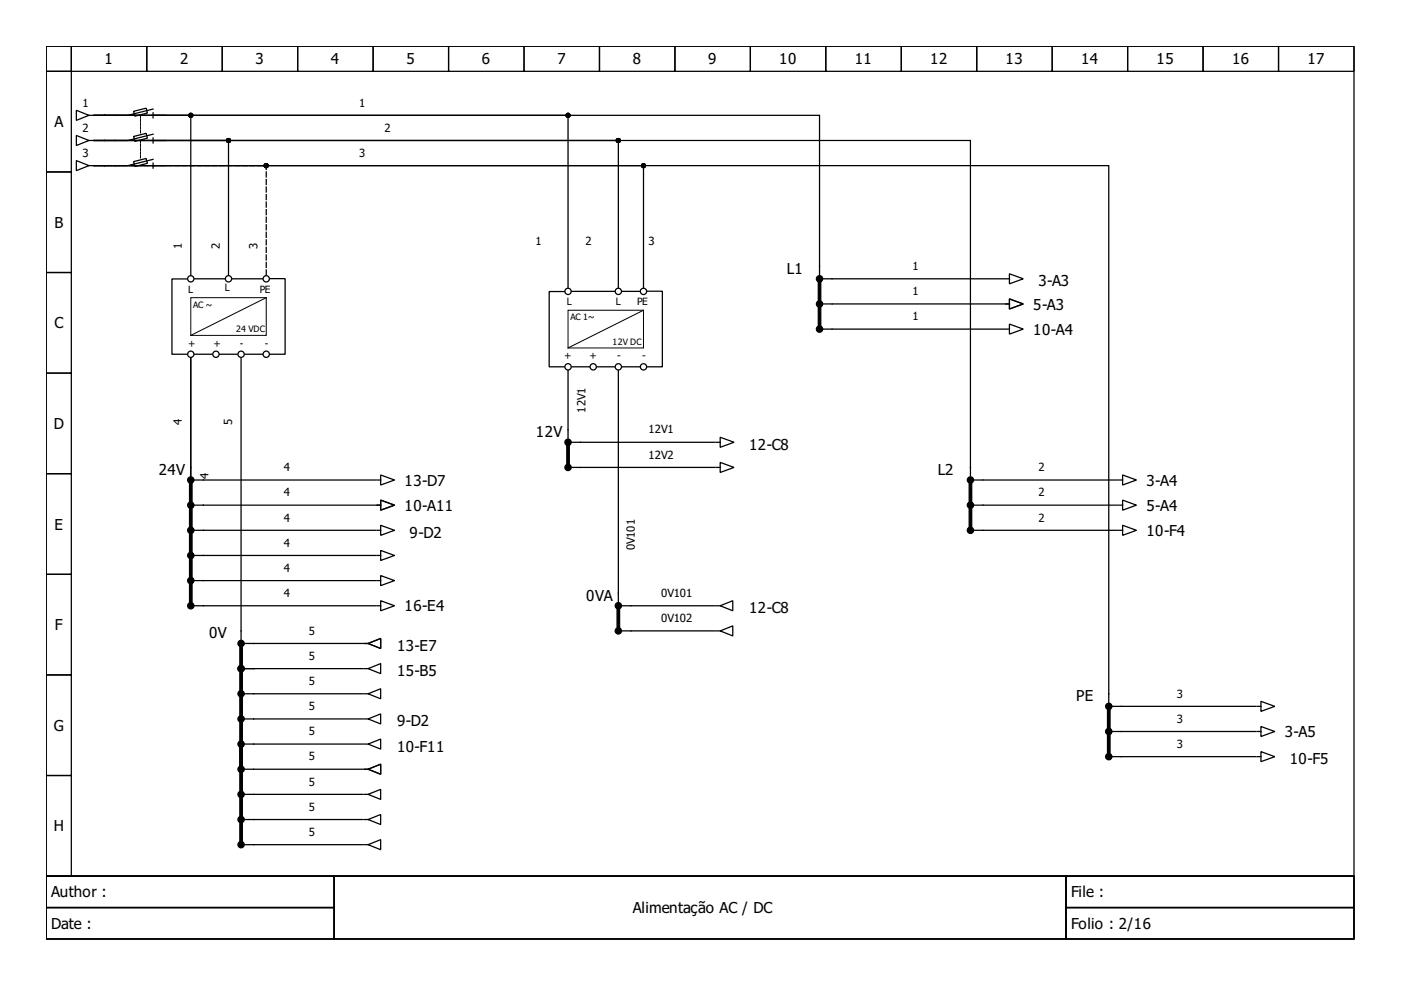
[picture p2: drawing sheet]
<svg xmlns="http://www.w3.org/2000/svg" width="297mm" height="210mm" viewBox="0 0 297 210" stroke-linecap="round" stroke-linejoin="round" font-family="sans-serif">
<g fill="none" stroke="#000" stroke-width=".27">
<path d="M9.8 9.8h277.3v176h-277.3zM9.8 9.8h5.3v5.3h-5.3zM9.8 15.1h5.3v21.4h-5.3zM15.1 9.8h16v5.3h-16zM31.1 9.8h16v5.3h-16zM47.1 9.8h16v5.3h-16zM63.1 9.8h16v5.3h-16zM79.1 9.8h16v5.3h-16zM95.1 9.8h16v5.3h-16zM111.1 9.8h16v5.3h-16zM127.1 9.8h16v5.3h-16zM143.1 9.8h16v5.3h-16z"/>
<path d="M159.1 9.8h16v5.3h-16zM175.1 9.8h16v5.3h-16zM191.1 9.8h16v5.3h-16zM207.1 9.8h16v5.3h-16zM223.1 9.8h16v5.3h-16zM239.1 9.8h16v5.3h-16zM255.1 9.8h16v5.3h-16zM271.1 9.8h16v5.3h-16zM9.8 36.5h5.3v21.3h-5.3zM16.2 23.4l2.7 1.1-2.7 1zM16.2 34.1l2.7 1-2.7 1.1zM16.2 28.7l2.7 1.1-2.7 1.1z"/>
<path d="M18.9 24.5h.8M18.9 35.1h.8M18.9 29.8h.8M19.9 29.8h111.2v31.2M19.9 29.8h185.9v71.2M19.9 35.1h215.2v113.9M19.9 24.5h100.5v36.5M19.9 35.1h116.5v25.9M19.9 24.5h153.9v33.8M19.9 29.8h28.5v28.5M19.9 24.5h20.6v33.8M28.3 34.3l2.7-.7 .2 1-2.6 .7z"/>
<path d="M28.3 28.9l2.7-.6 .2 1-2.6 .7zM28.3 23.6l2.7-.7 .2 1.1-2.6 .6zM32.5 23.1l-5.4 1.4h-7.2M32.5 33.8l-5.4 1.3h-7.2M32.5 28.5l-5.4 1.3h-7.2M32.5 24.5h2.6M32.5 35.1h2.6M32.5 23.9v1.1M32.5 29.3v1M32.5 34.6v1.1M32.5 29.8h2.6M9.8 57.8h5.3v21.3h-5.3z"/>
<path d="M39.7 59.1h-3.2v16h3.2M41.3 59.1h6.3M49.2 59.1h6.4M57.2 59.1h3.2v16h-3.2M174.6 59.1h38.4M213.2 59.1h.8M214 58l3 1.1-3 1.1zM9.8 79.1h5.3v21.3h-5.3zM41.3 75.1h3.7M46.6 75.1h3.7M51.1 75.9v59.7M51.9 75.1h3.7"/>
<path d="M119.6 61.8h-3.2v16h3.2M120.4 78.6v14.4M121.2 61.8h9.1M121.2 77.8h3.8M126.6 77.8h3.7M131.1 78.6v49M131.9 77.8h3.7M131.9 61.8h3.7M137.2 61.7h3.2v16.1h-3.2M174.6 64.4h38.4M174.6 69.8h38.4M213.2 69.8h.8"/>
<path d="M213.2 64.4h.8M214 68.7l3 1.1-3 1zM214 63.4l3 1-3 1.1zM121.2 93.8h30.4M121.2 99.1h30.4M151.9 93.8h.8M151.9 99.1h.8M152.7 92.7l2.9 1.1-2.9 1zM152.7 98l2.9 1.1-2.9 1.1zM9.8 100.4h5.3v21.4h-5.3zM40.5 101v-25.1v51.7M41.3 117.8h38.3"/>
<path d="M41.3 101.8h38.3M41.3 107.1h38.3M41.3 112.4h38.3M79.9 107.1h.8M79.9 112.4h.8M79.9 101.8h.8M79.9 117.8h.8M80.7 106l2.9 1.1-2.9 1.1zM80.7 111.4l2.9 1-2.9 1.1zM80.7 116.7l2.9 1.1-2.9 1zM80.7 100.7l2.9 1.1-2.9 1zM206.6 112.4h30.3"/>
<path d="M206.6 101.8h30.3M206.6 107.1h30.3M237.2 107.1h.8M237.2 112.4h.8M237.2 101.8h.8M238 106l2.9 1.1-2.9 1.1zM238 111.4l2.9 1-2.9 1.1zM238 100.7l2.9 1.1-2.9 1zM9.8 121.8h5.3v21.3h-5.3zM40.5 120.4v1.9M41.3 123.1h38.3M41.3 128.4h38.3"/>
<path d="M51.9 136.4h25.1M77.2 136.4h.8M78 136.4l2.7-1v2.1zM79.9 128.4h.8M79.9 123.1h.8M80.7 127.4l2.9 1-2.9 1.1zM80.7 122l2.9 1.1-2.9 1.1zM131.9 133.8h19.7M151.6 128.4h-19.7M151.9 133.8h.8M151.9 128.4h.8M152.7 128.4l2.7-1v2.1z"/>
<path d="M152.7 133.8l2.7-1.1v2.1zM9.8 143.1h5.3v21.3h-5.3zM51.9 157.8h25.1M51.9 152.4h25.1M51.9 141.8h25.1M51.9 147.1h25.1M77.2 157.8h.8M77.2 141.8h.8M77.2 147.1h.8M77.2 152.4h.8M78 157.8l2.7-1.1v2.1zM78 141.8l2.7-1.1v2.1z"/>
<path d="M78 147.1l2.7-1.1v2.2zM78 152.4l2.7-1v2.1zM235.9 149.8h30.4M235.9 155.1h30.4M266.5 155.1h.8M266.5 149.8h.8M267.3 148.7l3 1.1-3 1zM267.3 154l3 1.1-3 1.1zM267.3 159.4l3 1-3 1.1zM9.8 164.4h5.3v21.4h-5.3zM51.9 168.4h25.1M51.9 163.1h25.1"/>
<path d="M51.9 173.8h25.1M77 179.1h-25.1M77.2 179.1h.8M77.2 163.1h.8M77.2 168.4h.8M77.2 173.8h.8M78 179.1l2.7-1.1v2.2zM78 163.1l2.7-1.1v2.2zM78 168.4l2.7-1v2.1zM78 173.8l2.7-1.1v2.1zM235.9 160.4h30.4M266.5 160.4h.8"/>
<path d="M9.8 185.8h277.3v13.3h-277.3zM9.8 185.8h61v6.6h-61zM9.8 192.4h61v6.7h-61zM70.8 185.8h155.2v13.3h-155.2zM226 185.8h61.1v6.6h-61.1zM226 192.4h61.1v6.7h-61.1z"/>
<circle cx="40.5" cy="59.1" r=".67"/>
<circle cx="48.4" cy="59.1" r=".67"/>
<circle cx="56.4" cy="59.1" r=".67"/>
<circle cx="173.8" cy="59.1" r=".67"/>
<circle cx="40.5" cy="75.1" r=".67"/>
<circle cx="45.8" cy="75.1" r=".67"/>
<circle cx="51.1" cy="75.1" r=".67"/>
<circle cx="56.4" cy="75.1" r=".67"/>
<circle cx="120.4" cy="77.8" r=".67"/>
<circle cx="120.4" cy="61.8" r=".67"/>
<circle cx="125.8" cy="77.8" r=".67"/>
<circle cx="131.1" cy="77.8" r=".67"/>
<circle cx="131.1" cy="61.8" r=".67"/>
<circle cx="136.4" cy="61.8" r=".67"/>
<circle cx="136.4" cy="77.8" r=".67"/>
<circle cx="173.8" cy="69.8" r=".67"/>
<circle cx="173.8" cy="64.4" r=".67"/>
<circle cx="120.4" cy="99.1" r=".67"/>
<circle cx="120.4" cy="93.8" r=".67"/>
<circle cx="40.5" cy="112.4" r=".67"/>
<circle cx="40.5" cy="101.8" r=".67"/>
<circle cx="40.5" cy="107.1" r=".67"/>
<circle cx="40.5" cy="117.8" r=".67"/>
<circle cx="205.8" cy="112.4" r=".67"/>
<circle cx="205.8" cy="101.8" r=".67"/>
<circle cx="205.8" cy="107.1" r=".67"/>
<circle cx="40.5" cy="128.4" r=".67"/>
<circle cx="40.5" cy="123.1" r=".67"/>
<circle cx="51.1" cy="136.4" r=".67"/>
<circle cx="131.1" cy="128.4" r=".67"/>
<circle cx="131.1" cy="133.8" r=".67"/>
<circle cx="51.1" cy="152.4" r=".67"/>
<circle cx="51.1" cy="157.8" r=".67"/>
<circle cx="51.1" cy="141.8" r=".67"/>
<circle cx="51.1" cy="147.1" r=".67"/>
<circle cx="235.1" cy="149.8" r=".67"/>
<circle cx="235.1" cy="155.1" r=".67"/>
<circle cx="51.1" cy="179.1" r=".67"/>
<circle cx="51.1" cy="173.8" r=".67"/>
<circle cx="51.1" cy="168.4" r=".67"/>
<circle cx="51.1" cy="163.1" r=".67"/>
<circle cx="235.1" cy="160.4" r=".67"/>
</g>
<g fill="#000" stroke="#000" stroke-width=".27">
<path d="M173.5 59.1h.5v5.3h-.5z" fill-rule="evenodd"/>
<path d="M173.5 64.4h.5v5.4h-.5z" fill-rule="evenodd"/>
<path d="M120.2 93.8h.5v5.3h-.5z" fill-rule="evenodd"/>
<path d="M40.2 112.4h.5v5.4h-.5z" fill-rule="evenodd"/>
<path d="M40.2 117.8h.5v5.3h-.5z" fill-rule="evenodd"/>
<path d="M40.2 107.1h.5v5.3h-.5z" fill-rule="evenodd"/>
<path d="M40.2 101.8h.5v5.3h-.5z" fill-rule="evenodd"/>
<path d="M205.5 101.8h.5v5.3h-.5z" fill-rule="evenodd"/>
<path d="M205.5 107.1h.5v5.3h-.5z" fill-rule="evenodd"/>
<path d="M40.2 123.1h.5v5.3h-.5z" fill-rule="evenodd"/>
<path d="M50.8 136.4h.6v5.4h-.6z" fill-rule="evenodd"/>
<path d="M130.8 128.4h.6v5.4h-.6z" fill-rule="evenodd"/>
<path d="M50.8 141.8h.6v5.3h-.6z" fill-rule="evenodd"/>
<path d="M50.8 147.1h.6v5.3h-.6z" fill-rule="evenodd"/>
<path d="M50.8 157.8h.6v5.3h-.6z" fill-rule="evenodd"/>
<path d="M50.8 152.4h.6v5.4h-.6z" fill-rule="evenodd"/>
<path d="M50.8 157.8h.6v5.3h-.6z" fill-rule="evenodd"/>
<path d="M234.8 155.1h.5v5.3h-.5z" fill-rule="evenodd"/>
<path d="M234.8 149.8h.5v5.3h-.5z" fill-rule="evenodd"/>
<path d="M50.8 168.4h.6v5.4h-.6z" fill-rule="evenodd"/>
<path d="M50.8 173.8h.6v5.3h-.6z" fill-rule="evenodd"/>
<path d="M50.8 163.1h.6v5.3h-.6z" fill-rule="evenodd"/>
<circle cx="40.5" cy="24.5" r=".4"/>
<circle cx="48.4" cy="29.8" r=".4"/>
<circle cx="56.4" cy="35.1" r=".4"/>
<circle cx="120.4" cy="24.5" r=".4"/>
<circle cx="131.1" cy="29.8" r=".4"/>
<circle cx="136.4" cy="35.1" r=".4"/>
<circle cx="173.8" cy="59.1" r=".53"/>
<circle cx="173.8" cy="69.8" r=".53"/>
<circle cx="173.8" cy="64.4" r=".53"/>
<circle cx="120.4" cy="93.8" r=".53"/>
<circle cx="120.4" cy="99.1" r=".53"/>
<circle cx="40.5" cy="107.1" r=".53"/>
<circle cx="40.5" cy="117.8" r=".53"/>
<circle cx="40.5" cy="101.8" r=".53"/>
<circle cx="40.5" cy="112.4" r=".53"/>
<circle cx="205.8" cy="107.1" r=".53"/>
<circle cx="205.8" cy="112.4" r=".53"/>
<circle cx="205.8" cy="101.8" r=".53"/>
<circle cx="40.5" cy="128.4" r=".53"/>
<circle cx="40.5" cy="123.1" r=".53"/>
<circle cx="51.1" cy="136.4" r=".53"/>
<circle cx="131.1" cy="133.8" r=".53"/>
<circle cx="131.1" cy="128.4" r=".53"/>
<circle cx="51.1" cy="152.4" r=".53"/>
<circle cx="51.1" cy="147.1" r=".53"/>
<circle cx="51.1" cy="141.8" r=".53"/>
<circle cx="51.1" cy="157.8" r=".53"/>
<circle cx="235.1" cy="155.1" r=".53"/>
<circle cx="235.1" cy="149.8" r=".53"/>
<circle cx="51.1" cy="179.1" r=".53"/>
<circle cx="51.1" cy="168.4" r=".53"/>
<circle cx="51.1" cy="173.8" r=".53"/>
<circle cx="51.1" cy="163.1" r=".53"/>
<circle cx="235.1" cy="160.4" r=".53"/>
</g>
<path d="M40.5 63.1h15.9v8h-15.9zM56.4 63.1l-15.9 8M120.4 65.8h16v8h-16zM136.4 65.8l-16 8" fill="none" stroke="#000" stroke-width=".21"/>
<path d="M29.8 24.5v4M29.8 29.8v4" fill="none" stroke="#000" stroke-width=".21" stroke-dasharray=".5 .3"/>
<path d="M56.4 58.3v-23.2h-36.5" fill="none" stroke="#000" stroke-width=".27" stroke-dasharray="1.1 .5"/>
<g font-size="3.2">
<text x="22.2" y="13.7">1</text>
<text x="38.2" y="13.7">2</text>
<text x="54.2" y="13.7">3</text>
<text x="70.2" y="13.7">4</text>
<text x="86.2" y="13.7">5</text>
<text x="102.2" y="13.7">6</text>
<text x="118.2" y="13.7">7</text>
<text x="134.2" y="13.7">8</text>
<text x="150.2" y="13.7">9</text>
<text x="165.2" y="13.7">10</text>
<text x="181.2" y="13.7">11</text>
<text x="197.2" y="13.7">12</text>
<text x="213.2" y="13.7">13</text>
<text x="229.2" y="13.7">14</text>
<text x="245.2" y="13.7">15</text>
<text x="261.2" y="13.7">16</text>
<text x="277.2" y="13.7">17</text>
<text x="11.5" y="27">A</text>
<text x="11.5" y="48.3">B</text>
<text x="166.8" y="58">L1</text>
<text x="219.1" y="65.6">5-A3</text>
<text x="220.2" y="60.7">3-A3</text>
<text x="11.5" y="69.6">C</text>
<text x="219.1" y="71">10-A4</text>
<text x="11.4" y="91">D</text>
<text x="113.6" y="92.7">12V</text>
<text x="158.8" y="95.4">12-C8</text>
<text x="33.7" y="100.7">24V</text>
<text x="198.8" y="100.7">L2</text>
<text x="85.8" y="103">13-D7</text>
<text x="243.1" y="103">3-A4</text>
<text x="11.5" y="112.3">E</text>
<text x="85.8" y="108.3">10-A11</text>
<text x="243.1" y="108.3">5-A4</text>
<text x="243.1" y="113.6">10-F4</text>
<text x="86.8" y="114">9-D2</text>
<text x="85.8" y="129.6">16-E4</text>
<text x="124.3" y="127.4">0VA</text>
<text x="158.8" y="130">12-C8</text>
<text x="11.7" y="133.6">F</text>
<text x="44.3" y="135.4">0V</text>
<text x="84.2" y="143.4">15-B5</text>
<text x="84.2" y="138">13-E7</text>
<text x="228.1" y="148.7">PE</text>
<text x="11.4" y="155">G</text>
<text x="84.2" y="154">9-D2</text>
<text x="84.2" y="159.4">10-F11</text>
<text x="272.4" y="156.3">3-A5</text>
<text x="273.5" y="162">10-F5</text>
<text x="11.4" y="176.3">H</text>
<text x="10.9" y="190.3">Author :</text>
<text x="227.1" y="190.3">File :</text>
<text x="10.9" y="197">Date :</text>
<text x="134.2" y="193.6">Alimentação AC / DC</text>
<text x="227.1" y="197">Folio : 2/16</text>
</g>
<g font-size="2.4">
<text x="17.5" y="22.6">1</text>
<text x="76.2" y="22.6">1</text>
<text x="17.5" y="27.9">2</text>
<text x="81.5" y="27.9">2</text>
<text x="17.5" y="33.3">3</text>
<text x="76.2" y="33.3">3</text>
<text x="38.6" y="52.7" transform="rotate(-90 38.6 52.7)">1</text>
<text x="46.6" y="52.7" transform="rotate(-90 46.6 52.7)">2</text>
<text x="54.6" y="52.7" transform="rotate(-90 54.6 52.7)">3</text>
<text x="113.5" y="51.9">1</text>
<text x="124.2" y="51.9">2</text>
<text x="137.5" y="51.9">3</text>
<text x="193.5" y="57.2">1</text>
<text x="193.5" y="62.6">1</text>
<text x="193.5" y="67.9">1</text>
<text x="124.2" y="87.5" transform="rotate(-90 124.2 87.5)">12V1</text>
<text x="38.6" y="90" transform="rotate(-90 38.6 90)">4</text>
<text x="49.2" y="90" transform="rotate(-90 49.2 90)">5</text>
<text x="137.5" y="91.9">12V1</text>
<text x="44.2" y="101.5" transform="rotate(-90 44.2 101.5)">4</text>
<text x="60.2" y="99.9">4</text>
<text x="137.5" y="97.2">12V2</text>
<text x="220.2" y="99.9">2</text>
<text x="60.2" y="105.2">4</text>
<text x="220.2" y="105.2">2</text>
<text x="60.2" y="110.6">4</text>
<text x="220.2" y="110.6">2</text>
<text x="60.2" y="115.9">4</text>
<text x="134.6" y="116.7" transform="rotate(-90 134.6 116.7)">0V101</text>
<text x="60.2" y="121.2">4</text>
<text x="60.2" y="126.6">4</text>
<text x="140.2" y="131.9">0V102</text>
<text x="140.2" y="126.6">0V101</text>
<text x="65.5" y="134.6">5</text>
<text x="65.5" y="139.9">5</text>
<text x="65.5" y="145.2">5</text>
<text x="249.5" y="147.9">3</text>
<text x="65.5" y="155.9">5</text>
<text x="65.5" y="150.6">5</text>
<text x="249.5" y="153.2">3</text>
<text x="65.5" y="161.2">5</text>
<text x="249.5" y="158.6">3</text>
<text x="65.5" y="166.6">5</text>
<text x="65.5" y="171.9">5</text>
<text x="65.5" y="177.2">5</text>
</g>
<g font-size="2.1">
<text x="39.9" y="62">L</text>
<text x="47.6" y="61.8">L</text>
<text x="55.1" y="62">PE</text>
<text x="120.2" y="64.7">L</text>
<text x="130.6" y="64.7">L</text>
<text x="135.1" y="64.7">PE</text>
<text x="39.9" y="73.5">+</text>
<text x="45.2" y="73.5">+</text>
<text x="50.8" y="73.5">-</text>
<text x="56.2" y="73.5">-</text>
<text x="119.6" y="76.2">+</text>
<text x="125" y="76.2">+</text>
<text x="130.8" y="76.2">-</text>
<text x="136.2" y="76.2">-</text>
</g>
<g font-size="1.9">
<text x="41" y="65.2">AC ~</text>
<text x="50" y="70.3">24 VDC</text>
<text x="121" y="67.9">AC 1~</text>
<text x="129.9" y="73.1">12V DC</text>
</g>
</svg>
